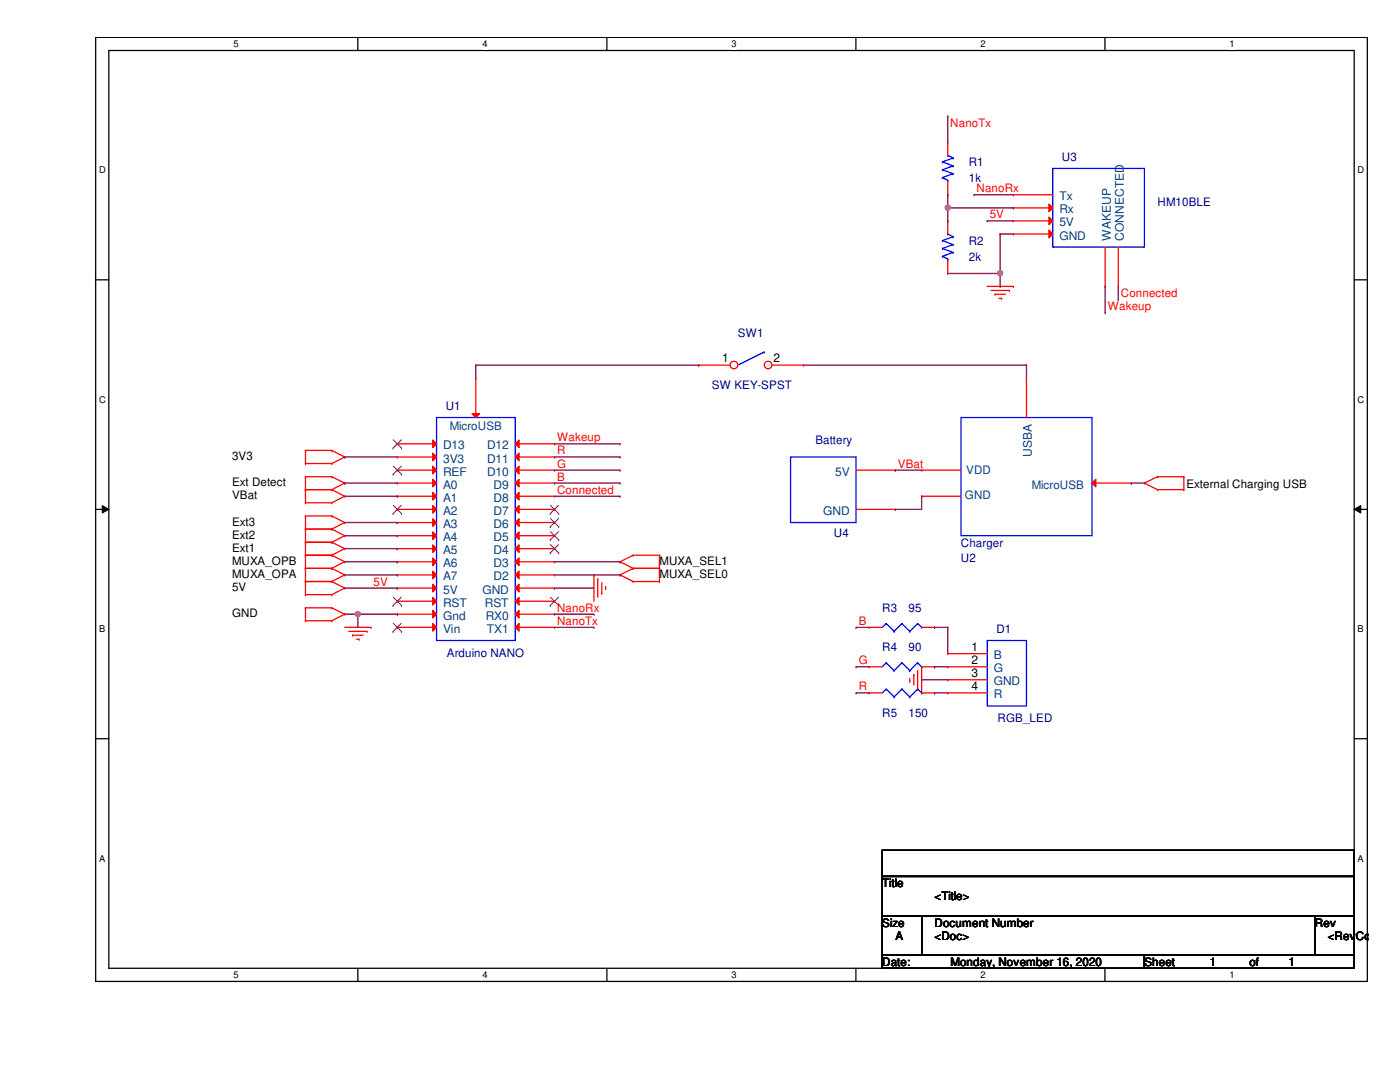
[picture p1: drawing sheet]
<svg xmlns="http://www.w3.org/2000/svg" width="279mm" height="216mm" viewBox="0 0 279 216" stroke-linecap="round" stroke-linejoin="round" font-family="sans-serif">
<path d="M19.1 7.5h253.8v188.3h-253.8zM21.7 10.1h248.6v183.1h-248.6z" fill="none" stroke="#000" stroke-width=".25"/>
<g fill="#fff">
<path d="M46.6 7.7h1v2.1h-1z"/>
<path d="M46.6 193.5h1v2.1h-1z"/>
</g>
<path d="M71.4 7.5v2.6M71.4 193.2v2.6" fill="none" stroke="#000" stroke-width=".25"/>
<g fill="#fff">
<path d="M96.3 7.7h1v2.1h-1z"/>
<path d="M96.3 193.5h1v2.1h-1z"/>
</g>
<path d="M121.1 7.5v2.6M121.1 193.2v2.6" fill="none" stroke="#000" stroke-width=".25"/>
<g fill="#fff">
<path d="M146 7.7h1v2.1h-1z"/>
<path d="M146 193.5h1v2.1h-1z"/>
</g>
<path d="M170.8 7.5v2.6M170.8 193.2v2.6" fill="none" stroke="#000" stroke-width=".25"/>
<g fill="#fff">
<path d="M195.7 7.7h1v2.1h-1z"/>
<path d="M195.7 193.5h1v2.1h-1z"/>
</g>
<path d="M220.5 7.5v2.6M220.5 193.2v2.6" fill="none" stroke="#000" stroke-width=".25"/>
<g fill="#fff">
<path d="M245.4 7.7h1v2.1h-1z"/>
<path d="M245.4 193.5h1v2.1h-1z"/>
<path d="M19.8 32.9h1.3v2.1h-1.3z"/>
<path d="M270.9 32.9h1.3v2.1h-1.3z"/>
<path d="M19.8 78.7h1.3v2.1h-1.3z"/>
<path d="M270.9 78.7h1.3v2.1h-1.3z"/>
</g>
<path d="M19.1 55.8h2.6M270.3 55.8h2.6" fill="none" stroke="#000" stroke-width=".25"/>
<g fill="#fff">
<path d="M19.8 124.5h1.2v2.1h-1.2z"/>
<path d="M270.9 124.5h1.3v2.1h-1.3z"/>
</g>
<path d="M19.1 101.6h2.6M270.3 101.6h2.6" fill="none" stroke="#000" stroke-width=".25"/>
<path d="M20.4 100.9l1.3 .7-1.3 .8zM270.3 101.6l1.3-.7v1.5z" fill="#000"/>
<path d="M20.4 100.9l1.3 .7-1.3 .8zM270.3 101.6l1.3-.7v1.5z" fill="none" stroke="#000" stroke-width=".2"/>
<g fill="#fff">
<path d="M19.8 170.3h1.2v2h-1.2z"/>
<path d="M270.9 170.3h1.3v2h-1.3z"/>
</g>
<path d="M19.1 147.4h2.6M270.3 147.4h2.6M176.1 169.7h94.2v5.2h-94.2zM176.1 174.9h94.2v7.9h-94.2zM176.1 182.8h7.8v7.8h-7.8zM176.1 190.6h52.3v2.6h-52.3zM183.9 182.8h78.5v7.8h-78.5zM228.4 190.6h41.9v2.6h-41.9zM262.4 182.8h7.9v7.8h-7.9z" fill="none" stroke="#000" stroke-width=".25"/>
<g fill="none" stroke="#f00" stroke-width=".25">
<path d="M189.1 44.1h.1M189.1 54.6h.1M189.1 44.1v2.6M189.1 51.9v2.7M197 57.1h5.2M197.8 58h3.7M198.6 58.7h.1M198.6 58.7h2.1M199.3 59.5h.6M199.9 59.5h.1M201.5 58h.1M202.2 57.1h.1"/>
<path d="M61 97.7h.1M61 95.1h.1M61 92.5h.1M61 89.9h.1M61 95.1h5.2M61 97.7h5.2M61 89.9v2.6M61 95.1v5.2M61 92.5h5.2M61 89.9h5.2M66.2 97.7h.1M66.2 95.1h.1"/>
<path d="M66.2 92.5h.1M66.2 89.9h.1M66.2 97.7l2.6 1.3M66.2 95.1l2.6 1.3M66.2 89.9l2.6 1.3M68.8 99h.1M68.8 96.4h.1M68.8 91.2h.1M68.8 99l-2.6 1.3M68.8 96.4l-2.6 1.3M68.8 91.2l-2.6 1.3M170.9 93.8h7.8"/>
<path d="M178.7 93.8h.1M228.4 96.4h.1M228.4 96.4l2.6 1.3M231 95.1h.1M231 97.7h.1M231 95.1l-2.6 1.3M231 95.1h5.3M231 97.7h5.3M236.3 95.1h.1M236.3 97.7h.1M236.3 95.1v2.6M61 116h.1"/>
<path d="M61 113.4h.1M61 110.8h.1M61 108.2h.1M61 105.6h.1M61 103h.1M61 100.3h.1M61 118.7h.1M61 116h5.2M61 103v15.7M61 113.4h5.2M61 110.8h5.2M61 108.2h5.2"/>
<path d="M61 105.6h5.2M61 103h5.2M61 100.3h5.2M61 118.7h5.2M66.2 116h.1M66.2 113.4h.1M66.2 110.8h.1M66.2 108.2h.1M66.2 105.6h.1M66.2 103h.1M66.2 100.3h.1M66.2 118.7h.1"/>
<path d="M66.2 113.4l2.6 1.3M66.2 110.8l2.6 1.3M66.2 108.2l2.6 1.3M66.2 105.6l2.6 1.3M66.2 103l2.6 1.3M66.2 116l2.6 1.3M68.8 114.7h.1M68.8 112.1h.1M68.8 109.5h.1M68.8 106.9h.1M68.8 104.3h.1M68.8 117.3h.1"/>
<path d="M68.8 114.7l-2.6 1.3M68.8 112.1l-2.6 1.3M68.8 109.5l-2.6 1.3M68.8 106.9l-2.6 1.3M68.8 104.3l-2.6 1.3M68.8 117.3l-2.6 1.4M118.5 114.7h.1M118.5 114.7v5.3M119.3 115.5h.1M119.3 115.5v3.7M120.1 118.4h.1M120.1 116.3v2.1"/>
<path d="M120.9 117.1h.1M120.9 117.1v.5M123.7 114.7h.1M123.7 112.1h.1M123.7 114.7l2.7 1.3M123.7 112.1l2.7 1.3M126.4 113.4h.1M126.4 116h.1M126.4 110.8h.1M126.4 116h5.2M126.4 113.4h5.2M126.4 110.8h5.2"/>
<path d="M126.4 113.4l-2.7 1.3M126.4 110.8l-2.7 1.3M131.6 113.4h.1M131.6 116h.1M131.6 110.8h.1M131.6 110.8v5.2M170.9 101.6h7.8M178.7 101.6h.1M61 123.9h.1M61 121.3h.1M61 121.3v2.6M61 123.9h5.2"/>
<path d="M61 121.3h5.2M66.2 123.9h.1M66.2 121.3h.1M66.2 121.3l2.6 1.3M68.8 122.6h.1M68.8 122.6l-2.6 1.3M68.8 125.2h5.2M69.6 126h3.6M70.4 126.7h.1M70.4 126.7h2.1M71.2 127.5h.5M71.7 127.5h.1"/>
<path d="M73.2 126h.1M74 125.2h.1M173.4 125.2h.1M173.4 133.1h.1M173.4 125.2h2.7M173.4 133.1h2.7M181.6 135.9h.1M181.6 135.4v.5M182.4 134.6h.1M182.4 134.6v2.1M183.1 137.5h.1M183.1 133.8v3.7"/>
<path d="M183.9 138.3h.1M183.9 125.2h2.6M186.5 125.2h.1M186.5 133.1h.1M186.5 133.1h-2.6v5.2M189.1 130.4h.1M189.1 133.1h.1M189.1 135.6h.1M189.1 138.3h.1M189.1 130.4h7.9M189.1 133.1h7.9M189.1 135.6h7.9"/>
<path d="M189.1 138.3h7.9"/>
</g>
<g fill="none" stroke="#00f" stroke-width=".25">
<path d="M188.1 51.1h.1M188.1 49.6h.1M188.1 48h.1M188.1 51.1l1 .6M188.1 49.6l2.1 .8M188.1 48l2.1 .8M189.1 46.7h.1M189.1 51.7h.1M189.1 46.7l1.1 .5M189.1 51.7v.2M190.2 50.4h.1M190.2 48.8h.1"/>
<path d="M190.2 47.2h.1M190.2 50.4l-2.1 .7M190.2 48.8l-2.1 .8M190.2 47.2l-2.1 .8M152.5 70.2h.1M152.5 70.2l-5.2 2.7M157.8 91.2h13.1v13.1h-13.1zM176.9 124.4h.1M176.9 132.2h.1M176.9 124.4l-.8 .8M176.9 124.4l1.5 1.6M176.9 132.2l-.8 .9"/>
<path d="M176.9 132.2l1.5 1.6M178.4 126h.1M178.4 133.8h.1M180 124.4h.1M180 132.2h.1M180 124.4l-1.6 1.6M180 124.4l1.6 1.6M180 132.2l-1.6 1.6M180 132.2l1.6 1.6M181.6 126h.1M181.6 133.8h.1M183.1 124.4h.1"/>
<path d="M183.1 132.2h.1M183.1 124.4l-1.5 1.6M183.1 124.4l.8 .8M183.1 132.2l-1.5 1.6M183.1 132.2l.8 .9M183.9 125.2h.1M183.9 133.1h.1M197 127.8h7.9v13.1h-7.9z"/>
</g>
<circle cx="146.5" cy="72.8" r=".75" fill="#fff"/>
<g fill="none" stroke="#f00" stroke-width=".25">
<path d="M139.4 72.9h.1M139.4 72.9h6.3"/>
<circle cx="146.5" cy="72.8" r=".75"/>
</g>
<circle cx="153.3" cy="72.8" r=".75" fill="#fff"/>
<g fill="none" stroke="#f00" stroke-width=".25">
<path d="M154.1 72.9h6.3M160.4 72.9h.1"/>
<circle cx="153.3" cy="72.8" r=".75"/>
</g>
<path d="M87.1 83.3h15.7v44.5h-15.7z" fill="none" stroke="#00f" stroke-width=".25"/>
<path d="M86.4 87.8l.7 .8-.7 .7z" fill="#f00"/>
<path d="M79.3 88.6h.1M79.3 88.6h7.8M86.4 87.8l.7 .8-.7 .7z" fill="none" stroke="#f00" stroke-width=".25"/>
<path d="M78.4 89.4h.1M78.5 87.8l1.6 1.6M80.1 87.8l-1.7 1.6M80.1 89.4h.1" fill="none" stroke="#804000" stroke-width=".2"/>
<path d="M86.4 93l.7 .8-.7 .8z" fill="#f00"/>
<path d="M79.3 93.8h.1M79.3 93.8h7.8M86.4 93l.7 .8-.7 .8z" fill="none" stroke="#f00" stroke-width=".25"/>
<path d="M78.4 94.7h.1M78.5 93l1.6 1.7M80.1 93l-1.7 1.7M80.1 94.7h.1" fill="none" stroke="#804000" stroke-width=".2"/>
<path d="M86.4 98.3l.7 .7-.7 .8z" fill="#f00"/>
<path d="M79.3 99h.1M79.3 99h7.8M86.4 98.3l.7 .7-.7 .8z" fill="none" stroke="#f00" stroke-width=".25"/>
<path d="M86.4 100.9l.7 .7-.7 .8z" fill="#f00"/>
<path d="M79.3 101.6h.1M79.3 101.6h7.8M86.4 100.9l.7 .7-.7 .8z" fill="none" stroke="#f00" stroke-width=".25"/>
<path d="M78.4 102.5h.1M78.5 100.8l1.6 1.7M80.1 100.8l-1.7 1.7M80.1 102.5h.1" fill="none" stroke="#804000" stroke-width=".2"/>
<path d="M86.4 95.6l.7 .8-.7 .8z" fill="#f00"/>
<path d="M79.3 96.4h.1M79.3 96.4h7.8M86.4 95.6l.7 .8-.7 .8z" fill="none" stroke="#f00" stroke-width=".25"/>
<path d="M86.4 90.4l.7 .8-.7 .7z" fill="#f00"/>
<path d="M79.3 91.2h.1M79.3 91.2h7.8M86.4 90.4l.7 .8-.7 .7z" fill="none" stroke="#f00" stroke-width=".25"/>
<path d="M86.4 103.5l.7 .8-.7 .7z" fill="#f00"/>
<path d="M79.3 104.3h.1M79.3 104.3h7.8M86.4 103.5l.7 .8-.7 .7z" fill="none" stroke="#f00" stroke-width=".25"/>
<path d="M86.4 106.1l.7 .8-.7 .8z" fill="#f00"/>
<path d="M79.3 106.9h.1M79.3 106.9h7.8M86.4 106.1l.7 .8-.7 .8z" fill="none" stroke="#f00" stroke-width=".25"/>
<path d="M86.4 108.7l.7 .8-.7 .7z" fill="#f00"/>
<path d="M79.3 109.5h.1M79.3 109.5h7.8M86.4 108.7l.7 .8-.7 .7z" fill="none" stroke="#f00" stroke-width=".25"/>
<path d="M86.4 111.3l.7 .8-.7 .8z" fill="#f00"/>
<path d="M79.3 112.1h.1M79.3 112.1h7.8M86.4 111.3l.7 .8-.7 .8z" fill="none" stroke="#f00" stroke-width=".25"/>
<path d="M86.4 114l.7 .7-.7 .8z" fill="#f00"/>
<path d="M79.3 114.7h.1M79.3 114.7h7.8M86.4 114l.7 .7-.7 .8z" fill="none" stroke="#f00" stroke-width=".25"/>
<path d="M86.4 116.6l.7 .7-.7 .8z" fill="#f00"/>
<path d="M79.3 117.3h.1M79.3 117.3h7.8M86.4 116.6l.7 .7-.7 .8z" fill="none" stroke="#f00" stroke-width=".25"/>
<path d="M86.4 119.2l.7 .8-.7 .7z" fill="#f00"/>
<path d="M79.3 120h.1M79.3 120h7.8M86.4 119.2l.7 .8-.7 .7z" fill="none" stroke="#f00" stroke-width=".25"/>
<path d="M78.5 119.2l1.6 1.6M80.1 119.2l-1.7 1.6M78.4 120.8h.1M80.1 120.8h.1" fill="none" stroke="#804000" stroke-width=".2"/>
<path d="M86.4 121.8l.7 .8-.7 .7z" fill="#f00"/>
<path d="M79.3 122.6h.1M79.3 122.6h7.8M86.4 121.8l.7 .8-.7 .7z" fill="none" stroke="#f00" stroke-width=".25"/>
<path d="M86.4 124.4l.7 .8-.7 .7z" fill="#f00"/>
<path d="M79.3 125.2h.1M79.3 125.2h7.8M86.4 124.4l.7 .8-.7 .7z" fill="none" stroke="#f00" stroke-width=".25"/>
<path d="M78.4 126h.1M78.5 124.4l1.6 1.6M80.1 124.4l-1.7 1.6M80.1 126h.1" fill="none" stroke="#804000" stroke-width=".2"/>
<path d="M102.8 88.6l.8-.8v1.5z" fill="#f00"/>
<path d="M102.8 88.6l.8-.8v1.5zM102.8 88.6h7.9M110.7 88.6h.1" fill="none" stroke="#f00" stroke-width=".25"/>
<path d="M103.6 90.4v1.5l-.8-.7z" fill="#f00"/>
<path d="M102.8 91.2h7.9M103.6 90.4v1.5l-.8-.7zM110.7 91.2h.1" fill="none" stroke="#f00" stroke-width=".25"/>
<path d="M102.8 93.8l.8-.8v1.6z" fill="#f00"/>
<path d="M102.8 93.8l.8-.8v1.6zM102.8 93.8h7.9M110.7 93.8h.1" fill="none" stroke="#f00" stroke-width=".25"/>
<path d="M102.8 96.4l.8-.8v1.6z" fill="#f00"/>
<path d="M102.8 96.4l.8-.8v1.6zM102.8 96.4h7.9M110.7 96.4h.1" fill="none" stroke="#f00" stroke-width=".25"/>
<path d="M103.6 98.3v1.5l-.8-.8z" fill="#f00"/>
<path d="M102.8 99h7.9M103.6 98.3v1.5l-.8-.8zM110.7 99h.1" fill="none" stroke="#f00" stroke-width=".25"/>
<path d="M102.8 101.6l.8-.7v1.5z" fill="#f00"/>
<path d="M102.8 101.6l.8-.7v1.5zM102.8 101.6h7.9M110.7 101.6h.1" fill="none" stroke="#f00" stroke-width=".25"/>
<path d="M109.8 102.5h.1M109.9 100.8l1.6 1.7M111.5 100.8l-1.7 1.7M111.5 102.5h.1" fill="none" stroke="#804000" stroke-width=".2"/>
<path d="M103.6 103.5v1.5l-.8-.7z" fill="#f00"/>
<path d="M102.8 104.3h7.9M103.6 103.5v1.5l-.8-.7zM110.7 104.3h.1" fill="none" stroke="#f00" stroke-width=".25"/>
<path d="M109.8 105.1h.1M109.9 103.5l1.6 1.6M111.5 103.5l-1.7 1.6M111.5 105.1h.1" fill="none" stroke="#804000" stroke-width=".2"/>
<path d="M102.8 109.5l.8-.8v1.5z" fill="#f00"/>
<path d="M102.8 109.5l.8-.8v1.5zM102.8 109.5h7.9M110.7 109.5h.1" fill="none" stroke="#f00" stroke-width=".25"/>
<path d="M109.8 110.3h.1M109.9 108.7l1.6 1.6M111.5 108.7l-1.7 1.6M111.5 110.3h.1" fill="none" stroke="#804000" stroke-width=".2"/>
<path d="M103.6 106.1v1.6l-.8-.8z" fill="#f00"/>
<path d="M102.8 106.9h7.9M103.6 106.1v1.6l-.8-.8zM110.7 106.9h.1" fill="none" stroke="#f00" stroke-width=".25"/>
<path d="M109.8 107.7h.1M109.9 106.1l1.6 1.6M111.5 106.1l-1.7 1.6M111.5 107.7h.1" fill="none" stroke="#804000" stroke-width=".2"/>
<path d="M103.6 111.3v1.6l-.8-.8z" fill="#f00"/>
<path d="M102.8 112.1h7.9M103.6 111.3v1.6l-.8-.8zM110.7 112.1h.1" fill="none" stroke="#f00" stroke-width=".25"/>
<path d="M103.6 114v1.5l-.8-.8z" fill="#f00"/>
<path d="M102.8 114.7h7.9M103.6 114v1.5l-.8-.8zM110.7 114.7h.1" fill="none" stroke="#f00" stroke-width=".25"/>
<path d="M102.8 117.3l.8-.7v1.5z" fill="#f00"/>
<path d="M102.8 117.3l.8-.7v1.5zM102.8 117.3h7.9M110.7 117.3h.1" fill="none" stroke="#f00" stroke-width=".25"/>
<path d="M103.6 119.2v1.5l-.8-.7z" fill="#f00"/>
<path d="M102.8 120h7.9M103.6 119.2v1.5l-.8-.7zM110.7 120h.1" fill="none" stroke="#f00" stroke-width=".25"/>
<path d="M109.9 119.2l1.6 1.6M111.5 119.2l-1.7 1.6M109.8 120.8h.1M111.5 120.8h.1" fill="none" stroke="#804000" stroke-width=".2"/>
<path d="M103.6 121.8v1.5l-.8-.7z" fill="#f00"/>
<path d="M102.8 122.6h7.9M103.6 121.8v1.5l-.8-.7zM110.7 122.6h.1" fill="none" stroke="#f00" stroke-width=".25"/>
<path d="M102.8 125.2l.8-.8v1.5z" fill="#f00"/>
<path d="M102.8 125.2l.8-.8v1.5zM102.8 125.2h7.9M110.7 125.2h.1" fill="none" stroke="#f00" stroke-width=".25"/>
<path d="M94.2 82.5h1.5l-.7 .8z" fill="#f00"/>
<path d="M202.2 38.9h.1M202.2 38.9h7.9M95 75.5h.1M95 75.5v7.8M94.2 82.5h1.5l-.7 .8zM173.4 138.3h.1M173.4 138.3h2.7M183.9 138.3h2.6M186.5 138.3h.1" fill="none" stroke="#f00" stroke-width=".25"/>
<g fill="none" stroke="#00f" stroke-width=".25">
<path d="M210.1 33.6h18.3v15.7h-18.3zM176.9 137.5h.1M176.9 137.5l-.8 .8M176.9 137.5l1.5 1.6M178.4 139.1h.1M180 137.5h.1M180 137.5l-1.6 1.6M180 137.5l1.6 1.6M181.6 139.1h.1M183.1 137.5h.1M183.1 137.5l-1.5 1.6M183.1 137.5l.8 .8"/>
<path d="M183.9 138.3h.1"/>
</g>
<path d="M209.3 40.7l.8 .8-.8 .7z" fill="#f00"/>
<path d="M202.2 41.5h.1M202.2 41.5h7.9M209.3 40.7l.8 .8-.8 .7z" fill="none" stroke="#f00" stroke-width=".25"/>
<path d="M209.3 43.3l.8 .8-.8 .7z" fill="#f00"/>
<path d="M202.2 44.1h.1M202.2 44.1h7.9M209.3 43.3l.8 .8-.8 .7z" fill="none" stroke="#f00" stroke-width=".25"/>
<path d="M209.3 45.9l.8 .8-.8 .8z" fill="#f00"/>
<path d="M189.1 28.4h.1M189.1 38.9h.1M189.1 28.4v2.6M189.1 36.2v2.7M202.2 46.7h.1M202.2 46.7h7.9M209.3 45.9l.8 .8-.8 .8zM220.6 57.1h.1M220.6 49.3v7.8M223.2 57.1h.1M223.2 49.3v7.8" fill="none" stroke="#f00" stroke-width=".25"/>
<g fill="none" stroke="#00f" stroke-width=".25">
<path d="M188.1 35.4h.1M188.1 33.9h.1M188.1 32.3h.1M188.1 35.4l1 .6M188.1 33.9l2.1 .8M188.1 32.3l2.1 .8M189.1 31h.1M189.1 36h.1M189.1 31l1.1 .5M189.1 36v.2M190.2 34.7h.1M190.2 33.1h.1"/>
<path d="M190.2 31.5h.1M190.2 34.7l-2.1 .7M190.2 33.1l-2.1 .8M190.2 31.5l-2.1 .8M191.8 83.3h26.1v23.6h-26.1z"/>
</g>
<path d="M217.9 96.4l.8-.8v1.6z" fill="#f00"/>
<path d="M204.9 75.5h.1M204.9 75.5v7.8M183.9 93.8h.1M183.9 99h.1M183.9 93.8h7.9M183.9 99h7.9M217.9 96.4l.8-.8v1.6zM217.9 96.4h7.9M225.8 96.4h.1" fill="none" stroke="#f00" stroke-width=".25"/>
<g fill="none" stroke="#800040" stroke-width=".25">
<path d="M194.4 38.9h.1M194.4 38.9h7.8M189.1 44.1h.1M189.1 54.6h10.5M197 44.1h.1M197 44.1h5.2M199.6 46.7h.1M199.6 54.6h.1M199.6 57.1h.1M199.6 46.7h2.6M199.6 46.7v10.4M202.2 41.5h.1"/>
<path d="M202.2 41.5h-13.1v2.6M95 72.9h.1M95 72.9v2.6M204.9 72.9h.1M204.9 72.9v2.6M225.8 96.4h.1M225.8 96.4h2.6M68.8 117.3h10.5M79.3 117.3h.1M110.7 117.3h.1M110.7 117.3h7.8M110.7 125.2h7.8"/>
<path d="M110.7 122.6h7.8M118.5 125.2h.1M118.5 122.6h.1"/>
</g>
<circle cx="199.6" cy="54.5" r=".51" fill="#f0f"/>
<circle cx="199.6" cy="54.5" r=".51" fill="none" stroke="#f0f" stroke-width=".25"/>
<path d="M189.1 23.2h.1M189.1 38.9h.1M189.1 23.2v5.2M189.1 38.9v2.6" fill="none" stroke="#800040" stroke-width=".25"/>
<circle cx="189.1" cy="41.4" r=".51" fill="#f0f"/>
<circle cx="189.1" cy="41.4" r=".51" fill="none" stroke="#f0f" stroke-width=".25"/>
<g fill="none" stroke="#800040" stroke-width=".25">
<path d="M220.6 57.1v5.3M223.2 59.8h.1M223.2 57.1v2.7M95 72.9h44.4M139.4 72.9h.1M160.4 72.9h44.5M204.9 72.9h.1M220.6 62.4h.1M68.8 96.4h.1M68.8 91.2h.1M68.8 91.2h10.5M68.8 96.4h10.5"/>
<path d="M68.8 99h10.5M79.3 99h.1M110.7 88.6h13M110.7 91.2h13M110.7 93.8h13M110.7 96.4h13M110.7 99h13M123.7 88.6h.1M123.7 91.2h.1M123.7 93.8h.1M123.7 96.4h.1M123.7 99h.1"/>
<path d="M178.7 93.8h.1M178.7 93.8h5.2M183.9 99h.1M183.9 99v2.6h-5.2M68.8 114.7h10.5M68.8 112.1h10.5M68.8 109.5h10.5M68.8 106.9h10.5M68.8 104.3h10.5M79.3 114.7h.1M79.3 112.1h.1M79.3 109.5h.1"/>
<path d="M79.3 106.9h.1M79.3 104.3h.1M110.7 114.7h13M110.7 112.1h13M123.7 114.7h.1M123.7 112.1h.1M178.7 101.6h.1M68.8 122.6h10.5M71.4 122.6h.1M71.4 122.6v2.6M79.3 122.6h.1M170.9 125.2h.1"/>
<path d="M170.9 133.1h.1M170.9 138.3h.1M170.9 125.2h2.5M170.9 133.1h2.5M170.9 138.3h2.5M183.9 135.6h.1M183.9 135.6h5.2M186.5 125.2h.1M186.5 133.1h.1M186.5 138.3h.1M186.5 125.2h2.6M186.5 133.1h2.6"/>
<path d="M186.5 138.3h2.6M189.1 125.2h.1M189.1 125.2v5.2"/>
</g>
<circle cx="71.4" cy="122.5" r=".51" fill="#f0f"/>
<circle cx="71.4" cy="122.5" r=".51" fill="none" stroke="#f0f" stroke-width=".25"/>
<circle cx="199.6" cy="54.5" r=".51" fill="#f0f"/>
<circle cx="199.6" cy="54.5" r=".51" fill="none" stroke="#f0f" stroke-width=".25"/>
<circle cx="189.1" cy="41.4" r=".51" fill="#f0f"/>
<circle cx="189.1" cy="41.4" r=".51" fill="none" stroke="#f0f" stroke-width=".25"/>
<circle cx="71.4" cy="122.5" r=".51" fill="#f0f"/>
<circle cx="71.4" cy="122.5" r=".51" fill="none" stroke="#f0f" stroke-width=".25"/>
<g font-size="2.4" fill="#004080">
<text x="211.4" y="40">Tx</text>
<text x="211.4" y="42.6">Rx</text>
<text x="211.4" y="45.2">5V</text>
<text x="211.4" y="47.8">GND</text>
<text x="221.7" y="48" transform="rotate(-90 221.7 48)">WAKEUP</text>
<text x="224.3" y="48" transform="rotate(-90 224.3 48)">CONNECTED</text>
<text x="88.4" y="89.7">D13</text>
<text x="97.2" y="89.7">D12</text>
<text x="88.4" y="94.9">REF</text>
<text x="88.4" y="92.3">3V3</text>
<text x="97.2" y="92.3">D11</text>
<text x="97.2" y="94.9">D10</text>
<text x="166.7" y="94.9">5V</text>
<text x="206" y="91.2" transform="rotate(-90 206 91.2)">USBA</text>
<text x="88.4" y="100.1">A1</text>
<text x="88.4" y="97.5">A0</text>
<text x="98.5" y="97.5">D9</text>
<text x="98.5" y="100.1">D8</text>
<text x="88.4" y="102.7">A2</text>
<text x="88.4" y="105.4">A3</text>
<text x="88.4" y="108">A4</text>
<text x="98.5" y="102.7">D7</text>
<text x="98.5" y="105.4">D6</text>
<text x="98.5" y="108">D5</text>
<text x="164.3" y="102.7">GND</text>
<text x="88.4" y="110.6">A5</text>
<text x="88.4" y="113.2">A6</text>
<text x="98.5" y="110.6">D4</text>
<text x="98.5" y="113.2">D3</text>
<text x="88.4" y="115.8">A7</text>
<text x="88.4" y="118.4">5V</text>
<text x="96.3" y="118.4">GND</text>
<text x="98.5" y="115.8">D2</text>
<text x="88.4" y="121.1">RST</text>
<text x="88.4" y="123.7">Gnd</text>
<text x="96.8" y="121.1">RST</text>
<text x="96.9" y="123.7">RX0</text>
<text x="88.4" y="126.3">Vin</text>
<text x="97.2" y="126.3">TX1</text>
<text x="198.3" y="131.5">B</text>
<text x="198.3" y="134.2">G</text>
<text x="198.3" y="136.7">GND</text>
<text x="198.3" y="139.4">R</text>
</g>
<g font-size="2.4">
<text x="144.1" y="72.3">1</text>
<text x="154.3" y="72.3">2</text>
<text x="193.9" y="129.9">1</text>
<text x="193.9" y="132.5">2</text>
<text x="193.9" y="135.1">3</text>
<text x="193.9" y="137.7">4</text>
</g>
<g font-size="2.3" fill="#f00">
<text x="189.7" y="25.3">NanoTx</text>
<text x="194.9" y="38.4">NanoRx</text>
<text x="197.5" y="43.6">5V</text>
<text x="223.7" y="59.3">Connected</text>
<text x="221.1" y="61.9">Wakeup</text>
<text x="111.2" y="88.1">Wakeup</text>
<text x="111.2" y="90.7">R</text>
<text x="111.2" y="93.3">G</text>
<text x="111.2" y="95.9">B</text>
<text x="179.2" y="93.3">VBat</text>
<text x="111.2" y="98.5">Connected</text>
<text x="74.5" y="116.8">5V</text>
<text x="111.2" y="124.7">NanoTx</text>
<text x="111.2" y="122">NanoRx</text>
<text x="171.4" y="124.7">B</text>
<text x="171.4" y="132.5">G</text>
<text x="171.4" y="137.8">R</text>
</g>
<g font-size="2.3" fill="#000080">
<text x="193.3" y="33.1">R1</text>
<text x="211.9" y="32.1">U3</text>
<text x="193.3" y="36.3">1k</text>
<text x="231" y="41">HM10BLE</text>
<text x="193.3" y="48.9">R2</text>
<text x="193.3" y="52">2k</text>
<text x="147.3" y="67.2">SW1</text>
<text x="142.1" y="77.6">SW KEY-SPST</text>
<text x="88.9" y="81.8">U1</text>
<text x="162.7" y="88.6">Battery</text>
<text x="166.4" y="107.2">U4</text>
<text x="191.8" y="112.2">U2</text>
<text x="191.8" y="109.1">Charger</text>
<text x="176.1" y="122.1">R3</text>
<text x="181.3" y="122.1">95</text>
<text x="89.2" y="131">Arduino NANO</text>
<text x="176.1" y="130">R4</text>
<text x="181.3" y="130">90</text>
<text x="198.8" y="126.3">D1</text>
<text x="176.1" y="143">R5</text>
<text x="181.3" y="143">150</text>
<text x="199.1" y="144.1">RGB_LED</text>
</g>
<g font-size="2.3" fill="#004080">
<text x="89.7" y="85.8">MicroUSB</text>
<text x="192.8" y="94.7">VDD</text>
<text x="192.6" y="99.6">GND</text>
<text x="205.9" y="97.5">MicroUSB</text>
</g>
<g font-size="2.3">
<text x="46.3" y="91.8">3V3</text>
<text x="46.3" y="99.6">VBat</text>
<text x="46.3" y="97">Ext Detect</text>
<text x="236.8" y="97.3">External Charging USB</text>
<text x="46.3" y="107.5">Ext2</text>
<text x="46.3" y="104.9">Ext3</text>
<text x="46.3" y="112.7">MUXA_OPB</text>
<text x="46.3" y="110.1">Ext1</text>
<text x="131.6" y="112.7">MUXA_SEL1</text>
<text x="46.3" y="115.3">MUXA_OPA</text>
<text x="46.3" y="117.9">5V</text>
<text x="131.6" y="115.3">MUXA_SEL0</text>
<text x="46.3" y="123.1">GND</text>
<text x="176.1" y="177">Title</text>
<text x="186.5" y="179.7">&lt;Title&gt;</text>
<text x="176.1" y="184.9">Size</text>
<text x="186.5" y="184.9">Document Number</text>
<text x="262.4" y="184.9">Rev</text>
<text x="178.7" y="187.5">A</text>
<text x="186.5" y="187.5">&lt;Doc&gt;</text>
<text x="265" y="187.5">&lt;RevCo</text>
<text x="176.1" y="192.7">Date:</text>
<text x="189.7" y="192.7">Monday, November 16, 2020</text>
<text x="228.4" y="192.7">Sheet</text>
<text x="241.5" y="192.7">1</text>
<text x="249.3" y="192.7">of</text>
<text x="257.2" y="192.7">1</text>
</g>
<g font-size="1.9">
<text x="46.6" y="9.4">5</text>
<text x="96.3" y="9.4">4</text>
<text x="146" y="9.4">3</text>
<text x="195.7" y="9.4">2</text>
<text x="245.4" y="9.4">1</text>
<text x="19.8" y="34.6">D</text>
<text x="270.9" y="34.6">D</text>
<text x="19.8" y="80.3">C</text>
<text x="270.9" y="80.3">C</text>
<text x="19.8" y="126.2">B</text>
<text x="270.9" y="126.2">B</text>
<text x="19.8" y="171.9">A</text>
<text x="270.9" y="171.9">A</text>
<text x="46.6" y="195.2">5</text>
<text x="96.3" y="195.2">4</text>
<text x="146" y="195.2">3</text>
<text x="195.7" y="195.2">2</text>
<text x="245.4" y="195.2">1</text>
</g>
</svg>
